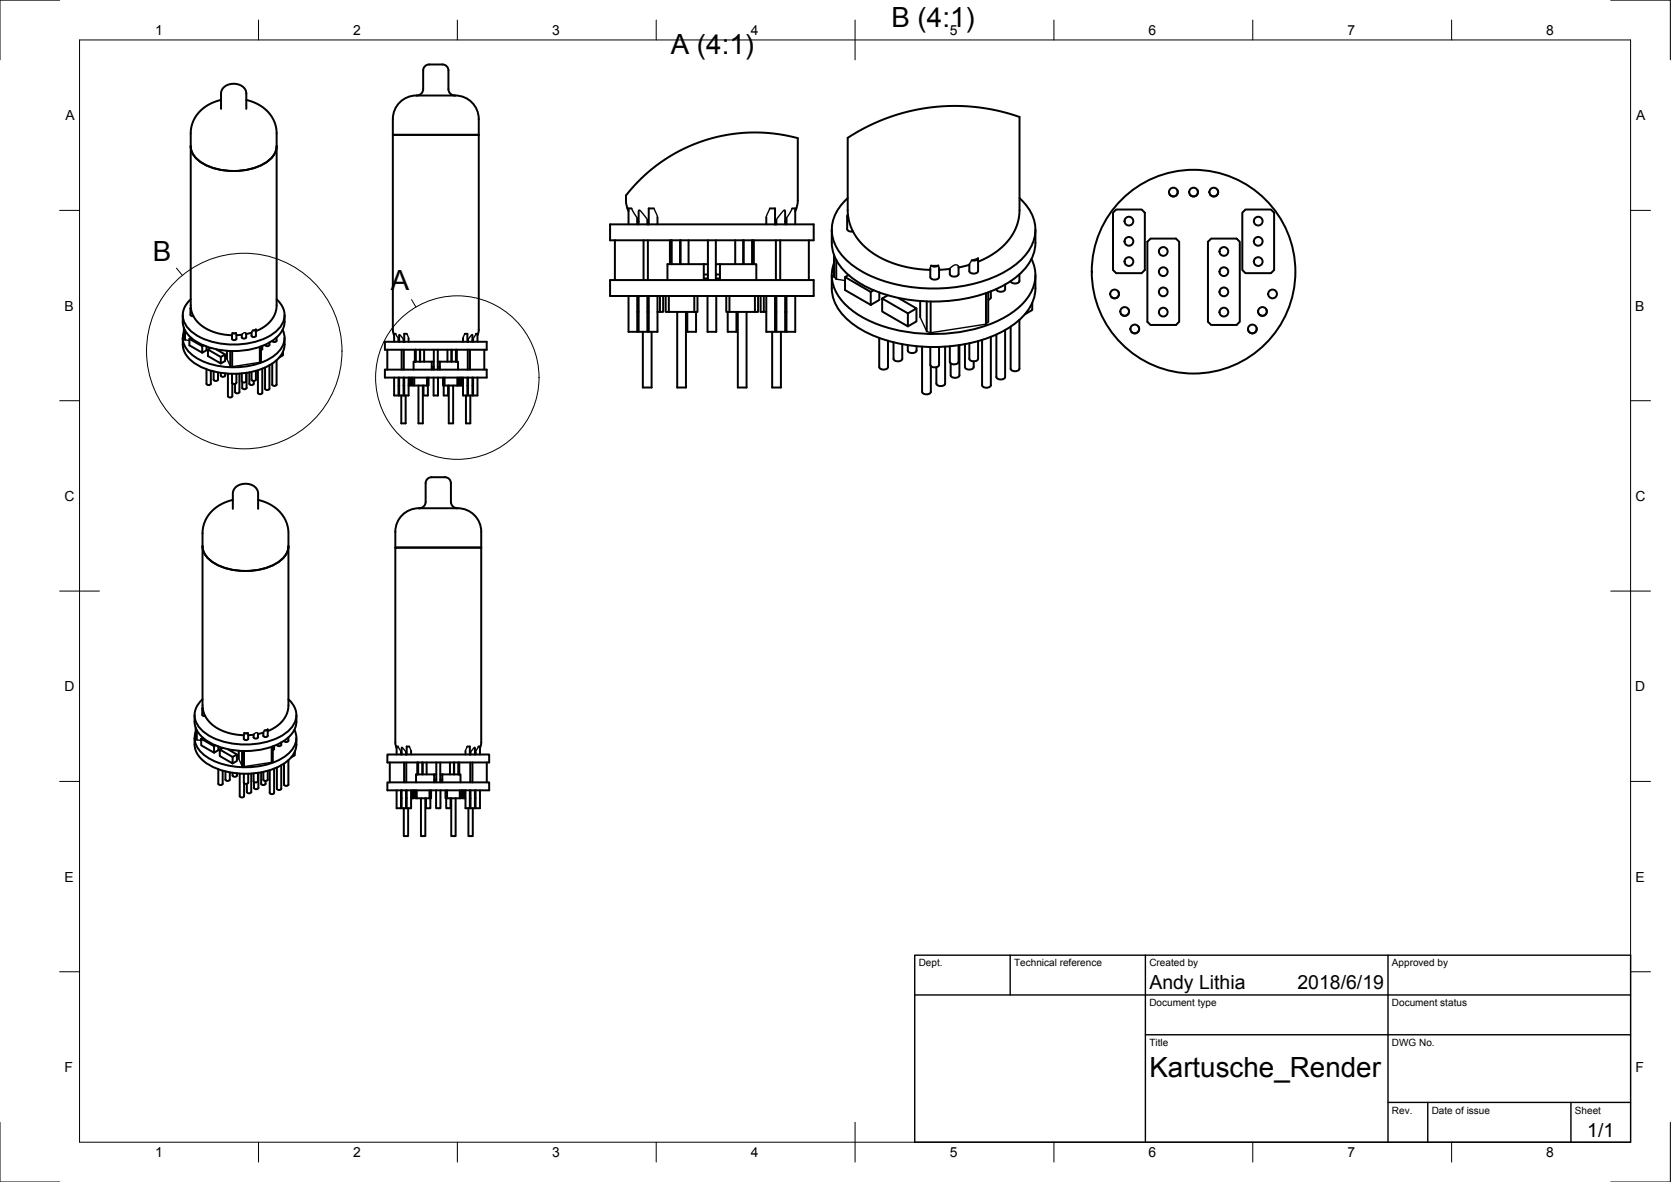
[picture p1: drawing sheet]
<svg xmlns="http://www.w3.org/2000/svg" width="420mm" height="297mm" viewBox="0 0 420 297" stroke-linecap="round" stroke-linejoin="round" font-family="sans-serif">
<!-- layer: S -->
<g fill="none" stroke="#000" stroke-width=".5">
<path d="M48 36.7a5.8 5.8 0 0 0 4.2 5 16.6 16.6 0 0 0 15.1-1.2 5 5 0 0 0 2.3-3.8M55.6 27.4v-4l.2-.8 1.1-1.1 1.9-.4 1.8 .4 1.1 1.1 .2 .8v4M55.6 25.1l-2.9 1.1-2.3 1.6-1.6 2.2-.8 2.4v44.6l.2 1.4 .6 1.4 .9 1.2 1.3 1.1 1.6 .9 1.8 .6 1.9 .5 2 .1M61.9 25.1l3.1 1.2 2.3 1.8 1 1.2 .6 1.2 .5 1.3 .2 1.4-.1 44.1-.4 1.8-1.1 1.6-1.6 1.5-2.1 1M98.8 33.9h21.6M104.8 24a1.6 1.6 0 0 0 1.6-1.6v-4.7a1.53 1.53 0 0 1 1.6-1.5h3.2a1.46 1.46 0 0 1 1.6 1.5v4.7a1.6 1.6 0 0 0 1.6 1.6M153.4 56.4h51.2v4h-51.2zM157.4 50.4v-1.3l2-2.4 2.4-2.3 4.2-3.5 4.5-2.8 4.7-2.1 4.6-1.5 4.9-.9 5.1-.3 5.4 .3 5.4 1.1v15.7M157.4 50.4l.2 1.4 .4 1.3M158.8 52.4h-.8v4M160.2 54.9v1.5M160.2 55.5l.4 .2"/>
<path d="M160.6 53.1v3.3M162.8 55.3v1.1M164.4 52.4h-1.3v4l-.3-.1M165.3 54.6v1.8M192.7 54.6v1.8M193.6 52.4h1.3v4l.3-.1M195.2 55.3v1.1M197.4 53.1v3.3M197.8 55.5l-.4 .2M197.8 54.9v1.5M199.2 52.4h.8v4M200.6 50.4l-.2 1.4-.4 1.3"/>
<path d="M209.1 57.7a12.5 12.5 0 0 0 1.6 8.5 20.9 20.9 0 0 0 11.1 7.6 41.3 41.3 0 0 0 29.4-1.5 15.8 15.8 0 0 0 8.7-8.6l.4-2.7v-3.3M213 54.3l.1 3.5 .6 .4h.8M213.1 49.8a9.9 9.9 0 0 0-3.3 11.3 17.4 17.4 0 0 0 9.9 8.6 41.1 41.1 0 0 0 31.8-.8 15.1 15.1 0 0 0 8.6-9 10.1 10.1 0 0 0-3.8-10.1M213.2 54l-.2 .4 .3 .3M279.9 53.5l.8-.8h6.4l.8 .8v14.4l-.8 .8h-6.4l-.8-.8zM296 47.8a1.1 1.1 0 0 1-.5 1.5 1.1 1.1 0 0 1-1.5-.5M301.1 47.8a1.1 1.1 0 0 1-.5 1.5 1.1 1.1 0 0 1-1.5-.5M306.2 47.8a1.1 1.1 0 0 1-.5 1.5 1.1 1.1 0 0 1-1.5-.5M312.4 53.5l.8-.8h6.4l.8 .8v14.4l-.8 .8h-6.4l-.8-.8zM46 79.2a6.6 6.6 0 0 0 4.3 7.2 20 20 0 0 0 18-.7 6.3 6.3 0 0 0 3.3-6.5M47.9 77.5v1.6l.2 .3h.5M48 75.2a5 5 0 0 0 .3 8.3 19.2 19.2 0 0 0 16.5 2.2 9.1 9.1 0 0 0 6.6-5.4 5 5 0 0 0-1.8-5.1"/>
<path d="M48 77.3v.4M153.4 70.4h51.2v4h-51.2zM154.6 60.4v10M158 74.4v9h2.2v-9M160.2 78.4h.4M160.6 74.4v9h2.2v-9M161.8 60.4v10M162.8 78.4h.3M162.9 60.4v10M163.1 74.4v9h2.2v-9M165.3 78.4h.6M165.9 74.4v4h.8v-4"/>
<path d="M167.4 74.4v4h7.2M168.2 74.4v4M168.4 60.4v6M168.7 60.4v6M168.9 60.4v6M170.3 78.4v19h2.2v-19M171 60.4v6M171.1 60.4v6M172.8 78.4v5h2.2v-5M173.1 60.4v6M174.6 74.4v4M175.4 74.4v4h-.8"/>
<path d="M177 66.4v4M177 69h1M177 70h1M177.9 74.4v9h2.2v-9M178 60.4v10M178 66.4h-10.2v4M180 60.4v10M180 66.4h1M180 69h1M180 70h1M181 70.4v-4h9.2v4M182.6 74.4v4h7.2"/>
<path d="M183 78.4v5h2.2v-5M183.4 74.4v4M184.9 60.4v6M185.5 78.4v19h2.2v-19M186.9 60.4v6M187 60.4v6M189.1 60.4v6M189.3 60.4v6M189.5 60.4v6M189.8 74.4v4M190.6 74.4v4h-.8M191.3 74.4v4h.8v-4"/>
<path d="M192.1 78.4h.6M192.7 74.4v9h2.2v-9M194.9 78.4h.3M195.1 60.4v10M195.2 74.4v9h2.2v-9M196.2 60.4v10M197.4 78.4h.4M197.8 74.4v9h2.2v-9M203.4 60.4v10M209.1 69.2a12.5 12.5 0 0 0 1.6 8.4 20.9 20.9 0 0 0 11.1 7.6 41.3 41.3 0 0 0 29.4-1.5 15.8 15.8 0 0 0 8.7-8.6l.4-2.7v-3.2M209.7 64.1v5.5M210.3 65.3v4.9"/>
<path d="M212.5 69.6l6.4 3.8v3.2M213.4 69.1l-.9 .5v3.3l6.4 3.7M219.7 72.9l-.8 .5M221.1 73.5v1.9l-2.2 1.2M223.2 74.2l-1.4 .8 6.5 3.8v3.2l-6.5-3.7v-3.3M225.8 74.9l4.6 2.6-2.1 1.3M230.4 77.5v3.3l-2.1 1.2M231.4 75.6v4.1M233 75.7v7.6M234 75.8v7.8M235.9 66.7a1.62 1.62 0 0 1-1.8 0M236.1 67.3v2.3a1.27 1.27 0 0 1-2.2 0v-2.2"/>
<path d="M238.8 67.6l-2.7 .2M241 67v1.9a1.27 1.27 0 0 1-2.2 0v-1.4M243.7 66.5l-2.7 .7M245.9 64.9l-.5 .5h-1.1M245.9 65v3.1a1.27 1.27 0 0 1-2.2 0v-1.7M245.9 65.8l3.6-1.9 2.9-2.2 2.1-2.7 1.4-3 .4-3v-23.6l-5.9-1.7-6.1-.9-6-.1-6.4 .6-5.2 1.2-4.7 1.6-4.5 2-4.4 2.5 .1 18.8 .5 2.9 1.2 2.7 1.9 2.4 2.5 2.1 3.2 1.8 3.4 1.3 4 .9 4 .3M247.9 73.7v7.8M248.5 73.5v7.4M249.1 73.2v1.7l-.6 .4M250.5 72.6a1.22 1.22 0 0 0 1.1 .8 1.22 1.22 0 0 0 1.1-.7M252.7 71.5v1.2M256.3 69v1.6a1.29 1.29 0 0 1-2.2 .1"/>
<path d="M259.4 65.1a9.6 9.6 0 0 1-2.5 11.5 29 29 0 0 1-16.8 7 38.9 38.9 0 0 1-24-4.3 13.1 13.1 0 0 1-6.9-9.6l.1-2.4 .4-1.2M259.5 76.1v1.8l-1.8 1.1M281.1 73.2a1.1 1.1 0 0 1-.2 1.5 1.1 1.1 0 0 1-1.5-.1M283.8 77.8a1.1 1.1 0 0 1-.5 1.5 1.1 1.1 0 0 1-1.5-.5M288.5 60.8l.8-.8h6.4l.8 .8v20.1l-.8 .8h-6.4l-.8-.8zM303.7 60.8l.8-.8h6.4l.8 .8v20.1l-.8 .8h-6.4l-.8-.8zM318.4 77.8a1.1 1.1 0 0 1-.5 1.5 1.1 1.1 0 0 1-1.5-.5M46 84.9a6.6 6.6 0 0 0 4.3 7.2 20 20 0 0 0 18-.6 6.3 6.3 0 0 0 3.3-6.6M46.2 82.4v2.7M46.5 83v2.4M47.6 85.1l3.3 1.9M48.1 84.9l-.5 .2v1.7l3.3 1.8v-1.6"/>
<path d="M51.2 86.8l-.3 .2M51.9 92.8v3.7l.3 .2h.5l.3-.2v-3.3M51.9 87.1v.9l-1 .6M52.3 87.8l3.2 1.9M53 87.4l-.7 .4v1.7l3.2 1.8v-1.6M53.7 93.3v2.1l.3 .3h.5l.3-.3v-1.8M54.3 87.8l2.3 1.3M55.5 93.7l.1 .8 .5 .2 .4-.2 .1-.7M55.5 89.7l1.1-.6v1.6l-1.1 .6M57.1 88.2v2M57.3 93.9v5.7l.3 .2h.5l.3-.2v-3.3M57.9 88.2v3.8"/>
<path d="M58.4 88.2v3.9M59.4 83.7l-.5 .1-.5-.1M59.4 93.9v2.3l-.5 .3-.6-.3v-2.3M59.4 84v1.2l-.5 .3-.6-.3v-1.2M60.2 93.9v4.6l-.3 .3h-.5l-.3-.3v-2M61.9 93.7v2.1l-.6 .3-.5-.3v-2M61.9 83.8v1l-.3 .2-.7-.1-.1-.8-1.4 .1M62 93.7v3.8l-.3 .3h-.5l-.3-.3v-1.5M62.7 93.6l.1 3 .4 .2 .5-.2 .1-.9M63.2 83.6l-1.3 .3M64.3 82.8l-.2 .2h-.6M64.3 93.2v2.2l-.2 .3h-.6l-.3-.3v-1.9"/>
<path d="M64.3 82.8v1.8l-.5 .1-.5-.1-.1-1M65.3 87.2v3.9M65.6 87.1v3.7M66 92.7v6l-.6 .4-.5-.4v-5.7M66 86.9v.8l-.4 .3M67.7 91.8v5.9l-.5 .3-.6-.3v-5.3M67.7 86.1v.6l-.2 .2h-.6l-.3-.3M69.5 90.5v6.2l-.5 .3-.6-.3v-5.3M69.5 84.8v1l-.8 .1-.3-.2M71.1 82.9a5 5 0 0 1-1.8 6.2 18.7 18.7 0 0 1-15.1 2.7 11 11 0 0 1-7.9-5.2 4.4 4.4 0 0 1-.1-3.2M71.2 88.4v.9l-1 .5M96.8 92.9h25.6v2h-25.6z"/>
<path d="M96.8 85.9h25.6v2h-25.6zM97.4 87.9v5M99.1 94.9v4.5h1.1v-4.5M99.1 84.2l-.3-1.3v-53a6 6 0 0 1 6.1-5.9h9.5a5.9 5.9 0 0 1 6 5.9v53l-.3 1.3M99.5 83.9h-.4v2M100.2 96.9h.2M100.2 85.1v.8M100.2 85.4l.2 .1M100.4 94.9v4.5h1.1v-4.5M100.4 84.2v1.7M100.9 99.4v7h1.1v-7M101 87.9v5"/>
<path d="M101.5 96.9h.1M101.5 87.9v5M101.6 94.9v4.5h1.1v-4.5M102.3 83.9h-.7v2h-.1v-.6M102.7 96.9h.3M102.7 85v.9M103 94.9v2h.4v-2M103.8 94.9v2h3.6M104 92.9v-2h4.6v2M104.2 94.9v2M104.3 87.9v3M104.4 87.9v3"/>
<path d="M104.5 87.9v3M105.2 96.9v9.5h1.1v-9.5M105.6 87.9v3M106.5 96.9v2.5h1.1v-2.5M106.6 87.9v3M107.4 94.9v2M107.8 94.9v2h-.4M108.6 92.2h.5M108.6 92.7h.5M108.6 90.9h.5M109 94.9v4.5h1.1v-4.5M109.1 87.9v5"/>
<path d="M110.1 87.9v5M110.1 92.2h.5M110.1 92.7h.5M110.1 90.9h.5M110.6 92.9v-2h4.6v2M111.4 94.9v2h3.6M111.6 96.9v2.5h1.1v-2.5M111.8 94.9v2M112.5 87.9v3M112.8 96.9v9.5h1.1v-9.5M113.5 87.9v3M113.6 87.9v3"/>
<path d="M114.6 87.9v3M114.7 87.9v3M114.9 87.9v3M115 94.9v2M115.4 94.9v2h-.4M115.7 94.9v2h.4v-2M116.1 96.9h.3M116.4 94.9v4.5h1.1v-4.5M116.4 85v.9M116.9 83.9h.6v2h.2v-.6M117.2 99.4v7h1.1v-7M117.5 96.9h.2"/>
<path d="M117.6 87.9v5M117.7 94.9v4.5h1.1v-4.5M118.2 87.9v5M118.8 96.9h.2M118.8 84.2v1.7M119 85.4l-.2 .1M119 94.9v4.5h1.1v-4.5M119 85.1v.8M119.7 83.9h.4v2M121.8 87.9v5M161.6 83.4v14h2.2v-14M194.2 83.4v14h2.2v-14"/>
<path d="M221.1 84.9v7.3a1.27 1.27 0 0 0 2.2 0v-6.6M224.7 86v4.2a1.27 1.27 0 0 0 2.2 0v-3.7M228.3 86.7v1.4a1.27 1.27 0 0 0 2.2 0v-1.1M231.9 87.1v11.4a1.27 1.27 0 0 0 2.2 0v-6.5M236.1 87.2v4.5a1.27 1.27 0 0 1-2.2 0v-4.5M237.6 87.1v9.3a1.27 1.27 0 0 1-2.2 0v-4.1M241 86.8v4.1a1.27 1.27 0 0 1-2.2 0v-3.9M241.2 86.7v7.6a1.27 1.27 0 0 1-2.2 0v-3M242.6 86.5v5.7a1.27 1.27 0 0 0 2.2 0v-1.4M245.9 85.7v4.5a1.27 1.27 0 0 1-2.2 0v-3.9M249.1 84.6v12.2a1.27 1.27 0 0 1-2.2 0v-11.4M250.5 84.1v10.6a1.27 1.27 0 0 0 2.2 0"/>
<path d="M252.7 82.9v11.8M256.3 80.4v12.3a1.27 1.27 0 0 1-2.2 0v-10.6M286.2 82a1.1 1.1 0 0 1-.2 1.6 1.1 1.1 0 0 1-1.6-.3M316 82.4a1.1 1.1 0 0 1-.9 1.3 1.1 1.1 0 0 1-1.3-.8M50.9 137.3a5.8 5.8 0 0 0 4.2 4.9 16.6 16.6 0 0 0 15.2-1.1 5 5 0 0 0 2.2-3.8M58.5 125.6l-2.8 1.1-2.3 1.6-1.6 2.2-.8 2.4-.1 44.6 .3 1.5 .6 1.3 .9 1.2 1.3 1.1 1.6 .9 1.7 .6 2 .5 2 .2M58.5 127.9v-4l.3-.8 1.1-1.1 1.8-.4 1.8 .4 1.2 1.1 .2 .8v4M64.9 125.6l2 .7 1.7 .9 1.4 1.1 1.2 1.5 .8 1.4 .4 1.6 .1 4.5M72.5 137.3v40.6l-.5 1.8-1.1 1.6-1.6 1.4-2 1M101.1 129.4a6 6 0 0 1 4.3-1.7h9.6a6 6 0 0 1 6 5.9v4h-21.6a11.2 11.2 0 0 1 .7-6.7zM105.4 127.7a1.6 1.6 0 0 0 1.6-1.6v-4.7a1.53 1.53 0 0 1 1.6-1.5h3.3a1.51 1.51 0 0 1 1.5 1.5v4.7a1.6 1.6 0 0 0 1.6 1.6M48.9 179.7a6.6 6.6 0 0 0 4.3 7.2 20 20 0 0 0 18.1-.6 6.3 6.3 0 0 0 3.2-6.6"/>
<path d="M50.9 178v1.6l.2 .3h.5M50.9 175.7a5 5 0 0 0 .4 8.3 19.2 19.2 0 0 0 16.4 2.2 9.1 9.1 0 0 0 6.7-5.4 5 5 0 0 0-1.9-5.1M51 177.8v.4M48.9 185.4a6.6 6.6 0 0 0 4.3 7.2 20 20 0 0 0 18.1-.6 6.3 6.3 0 0 0 3.2-6.6M49.2 182.9v2.7M49.5 183.5v2.4M51 185.4l-.4 .3v1.6l3.2 1.9v-1.7l-3.2-1.8M54.2 187.3l-.4 .2M54.9 193.3v3.7l.3 .2h.5l.3-.2v-3.3M54.9 187.6v.9l-1.1 .7M56 187.9l-.7 .5v1.6l3.2 1.9v-1.7l-3.2-1.8M56.7 193.9v2l.3 .3h.5l.3-.3v-1.8"/>
<path d="M57.3 188.3l2.3 1.3M58.5 194.2l.1 .9 .4 .1 .5-.1 .1-.8M58.5 190.2l1.1-.6v1.6l-1.1 .7M60 188.7v2M60.3 194.4v5.7l.2 .3h.6l.3-.3v-3.3M60.9 188.7v3.8M61.4 188.7v4M62.3 184.2l-.4 .2-.5-.2M62.4 184.5v1.2l-.5 .3-.6-.3v-1.2M62.4 194.4v2.3l-.5 .3-.6-.3v-2.3M63.2 194.4v4.6l-.3 .3h-.6l-.2-.3v-2M64.9 184.4v.9l-.3 .3-.8-.2v-.8l-1.4 .2"/>
<path d="M64.9 194.2v2.1l-.6 .3-.5-.3v-1.9M65 194.2v3.8l-.3 .3h-.6l-.2-.3v-1.5M65.7 194.1v3l.5 .2 .5-.2 .1-.9M66.2 184.1l-1.3 .4M67.3 183.3l-.3 .3h-.5M67.3 183.3l-.1 1.8-.4 .1-.5-.1-.1-1M67.3 193.7v2.2l-.3 .3h-.5l-.3-.3v-1.9M68.3 187.7v3.9M68.6 187.6v3.7M68.9 187.5v.7l-.3 .3M68.9 193.2v6l-.5 .4-.6-.4v-5.6M70.7 186.6v.6l-.3 .3h-.5l-.3-.3"/>
<path d="M70.7 192.3v5.9l-.5 .3-.6-.3v-5.3M72.5 185.3l-.1 1-.7 .1-.3-.2M72.5 191v6.2l-.5 .3-.6-.3v-5.3M74 183.4a5 5 0 0 1-1.7 6.2 18.7 18.7 0 0 1-15.1 2.7 11 11 0 0 1-7.9-5.2 4.4 4.4 0 0 1-.1-3.2M74.1 188.9v.9l-.9 .5M97.4 189.6h25.6v2h-25.6zM97.4 196.6h25.6v2h-25.6zM98 191.6v5M99.7 198.6v4.5h1.1v-4.5M99.7 188l-.3-1.4v-49h21.6v49l-.3 1.4M100.1 187.6h-.4v2M100.8 188.9v.7"/>
<path d="M100.8 189.2l.2 .1M101 198.6v4.5h1.1v-4.5M101 188v1.6M101.6 191.6v5M102.2 191.6v5M102.3 198.6v4.5h1.1v-4.5M102.9 187.6h-.6v2h-.2v-.5M103.4 188.7v.9M103.7 198.6v2h.4v-2M104.4 198.6v2h.4M104.6 196.6v-2h4.6v2M104.8 198.6v2h3.2"/>
<path d="M104.9 191.6v3M105.1 191.6v3M106.2 191.6v3M106.3 191.6v3M107.3 191.6v3M108 198.6v2h.4v-2M109.2 194.6h.5M109.2 196.4h.5M109.2 195.9h.5M109.7 198.6v4.5h1.1v-4.5M109.7 191.6v5M110.7 194.6h.5"/>
<path d="M110.7 196.4h.5M110.7 195.9h.5M110.7 191.6v5M111.2 194.6h4.6v2M111.2 194.6v2M112 198.6v2h.4M112.4 198.6v2h3.2M113.1 191.6v3M114.1 191.6v3M114.2 191.6v3M115.3 191.6v3M115.5 191.6v3"/>
<path d="M115.6 198.6v2h.4v-2M116.3 198.6v2h.4v-2M117 198.6v4.5h1.1v-4.5M117 188.7v.9M117.5 187.6h.6v2h.2v-.5M118.2 191.6v5M118.3 198.6v4.5h1.1v-4.5M118.8 191.6v5M119.4 188v1.6M119.6 189.2l-.2 .1M119.6 198.6v4.5h1.1v-4.5M119.6 188.9v.7"/>
<path d="M120.3 187.6h.4v2M122.4 191.6v5M100.8 200.6h.2M101.5 203.1v7h1.1v-7M102.1 200.6h.2M103.4 200.6h.3M105.8 200.6v9.5h1.1v-9.5M107.1 200.6v2.5h1.1v-2.5M112.2 200.6v2.5h1.1v-2.5M113.5 200.6v9.5h1.1v-9.5M116.7 200.6h.3M117.8 203.1v7h1.1v-7"/>
<path d="M118.1 200.6h.2M119.4 200.6h.2"/>
<circle cx="283.9" cy="55.6" r="1.1"/>
<circle cx="295" cy="48.3" r="1.1"/>
<circle cx="300.1" cy="48.3" r="1.1"/>
<circle cx="305.2" cy="48.3" r="1.1"/>
<circle cx="316.4" cy="55.6" r="1.1"/>
<circle cx="280.3" cy="73.9" r="1.1"/>
<circle cx="282.8" cy="78.3" r="1.1"/>
<circle cx="283.9" cy="65.7" r="1.1"/>
<circle cx="283.9" cy="60.7" r="1.1"/>
<circle cx="292.5" cy="68.3" r="1.1"/>
<circle cx="292.5" cy="78.4" r="1.1"/>
<circle cx="292.5" cy="73.4" r="1.1"/>
<circle cx="292.5" cy="63.2" r="1.1"/>
<circle cx="300.1" cy="68.3" r="25.6"/>
<circle cx="307.7" cy="68.3" r="1.1"/>
<circle cx="307.7" cy="73.4" r="1.1"/>
<circle cx="307.7" cy="78.4" r="1.1"/>
<circle cx="307.7" cy="63.2" r="1.1"/>
<circle cx="316.4" cy="65.7" r="1.1"/>
<circle cx="316.4" cy="60.7" r="1.1"/>
<circle cx="317.4" cy="78.3" r="1.1"/>
<circle cx="320" cy="73.9" r="1.1"/>
<circle cx="285.3" cy="82.7" r="1.1"/>
<circle cx="314.9" cy="82.7" r="1.1"/>
</g>
<g fill="none" stroke="#000" stroke-width=".35">
<path d="M158.8 52.4l1.4 2.5M160.6 53.1l.1-.3 .3 .2 1.8 2.3M164.4 52.4l.9 2.2M193.6 52.4l-.9 2.2M197.4 53.1l-.1-.3-.3 .2-1.8 2.3M199.2 52.4l-1.4 2.5M209.7 69.6l.6 .6 2.2 .3M231.4 79.7l1.6 3.6 1 .3 13.9-2.1 .6-.6M236.1 67.3l-.2-.6h-1.8l-.2 .7M241 67l-.3-.4h-.6l-1.3 .9M245.9 65l-1.6 .4-.6 1M46.2 85.1l.3 .3 1.1 .2"/>
<path d="M57.1 90.2l.8 1.8 .5 .1 6.9-1 .3-.3M59.4 84v-.3h-1l-.1 .3M61.9 83.8l-.5-.2-.6 .5M64.3 82.8l-.8 .2-.3 .6M99.5 83.9l.7 1.2M100.4 84.2v-.1l.2 .1 .9 1.1M102.3 83.9l.4 1.1M116.9 83.9l-.5 1.1M118.8 84.2l-.1-.1-.2 .1-.8 1.1M119.7 83.9l-.7 1.2M49.2 185.6l.3 .3 1.1 .2M60 190.7l.9 1.8 .5 .2 6.9-1.1 .3-.3"/>
<path d="M62.4 184.5l-.1-.3h-.9l-.1 .3M64.9 184.4l-.5-.3-.6 .5M67.3 183.3l-.8 .3-.3 .5M100.1 187.6l.7 1.3M101 188l.1-.2 .1 .1 .9 1.2M102.9 187.6l.5 1.1M117.5 187.6l-.5 1.1M119.4 188l-.1-.2-.1 .1-.9 1.2M120.3 187.6l-.7 1.3"/>
</g>
<!-- layer: Border -->
<g fill="none" stroke="#000" stroke-width=".25">
<path d="M15 0h-15v15M20 10h390v277h-390zM65 5v5M115 5v5M165 5v5M215 5v10M265 5v5M315 5v5M365 5v5M405 0h15v15M15 52.9h5M410 52.9h5"/>
<path d="M15 100.7h5M410 100.7h5M15 148.5h10M405 148.5h10M15 196.4h5M410 196.4h5M15 244.2h5M410 244.2h5M0 282v15h15M65 287v5M115 287v5M165 287v5"/>
<path d="M215 282v10M265 287v5M315 287v5M365 287v5M420 282v15h-15"/>
</g>
<!-- layer: TitleBlock -->
<path d="M230 240h180v47h-180zM230 250h180M254 240v10M288 240v47M349 240v47M288 260h122M349 277h61M359 277v10M395 277v10" fill="none" stroke="#000" stroke-width=".35"/>
<!-- layer: l -->
<g fill="none" stroke="#000" stroke-width=".25">
<path d="M44.4 67.4l1.5 1.8M103.5 75.3l1.1 1.9"/>
<circle cx="61.4" cy="88.2" r="24.6"/>
<circle cx="115" cy="94.9" r="20.6"/>
</g>
<g font-size="7">
<text x="224.1" y="6.9">B (4:1)</text>
<text x="168.6" y="13.6">A (4:1)</text>
<text x="38.4" y="65.5">B</text>
<text x="98.2" y="72.9">A</text>
<text x="289" y="270.5">Kartusche_Render</text>
</g>
<g font-size="4.9">
<text x="289" y="248.5">Andy Lithia</text>
<text x="326.2" y="248.5">2018/6/19</text>
<text x="399.1" y="285.7">1/1</text>
</g>
<g font-size="3.5">
<text x="39" y="8.8">1</text>
<text x="88.8" y="8.8">2</text>
<text x="138.8" y="8.8">3</text>
<text x="188.7" y="8.8">4</text>
<text x="238.8" y="8.8">5</text>
<text x="288.7" y="8.8">6</text>
<text x="338.8" y="8.8">7</text>
<text x="388.8" y="8.8">8</text>
<text x="16.4" y="30.2">A</text>
<text x="411.4" y="30.2">A</text>
<text x="16.2" y="78">B</text>
<text x="411.2" y="78">B</text>
<text x="16.2" y="125.9">C</text>
<text x="411.2" y="125.9">C</text>
<text x="16.2" y="173.7">D</text>
<text x="411.2" y="173.7">D</text>
<text x="16.2" y="221.5">E</text>
<text x="411.2" y="221.5">E</text>
<text x="16.2" y="269.4">F</text>
<text x="411.2" y="269.4">F</text>
<text x="39" y="290.8">1</text>
<text x="88.8" y="290.8">2</text>
<text x="138.8" y="290.8">3</text>
<text x="188.7" y="290.8">4</text>
<text x="238.8" y="290.8">5</text>
<text x="288.7" y="290.8">6</text>
<text x="338.8" y="290.8">7</text>
<text x="388.8" y="290.8">8</text>
</g>
<g font-size="2.5">
<text x="231" y="242.8">Dept.</text>
<text x="255" y="242.8">Technical reference</text>
<text x="289" y="242.8">Created by</text>
<text x="350" y="242.8">Approved by</text>
<text x="289" y="252.8">Document type</text>
<text x="350" y="252.8">Document status</text>
<text x="289" y="262.8">Title</text>
<text x="350" y="262.8">DWG No.</text>
<text x="350" y="279.8">Rev.</text>
<text x="360" y="279.8">Date of issue</text>
<text x="396" y="279.8">Sheet</text>
</g>
</svg>
